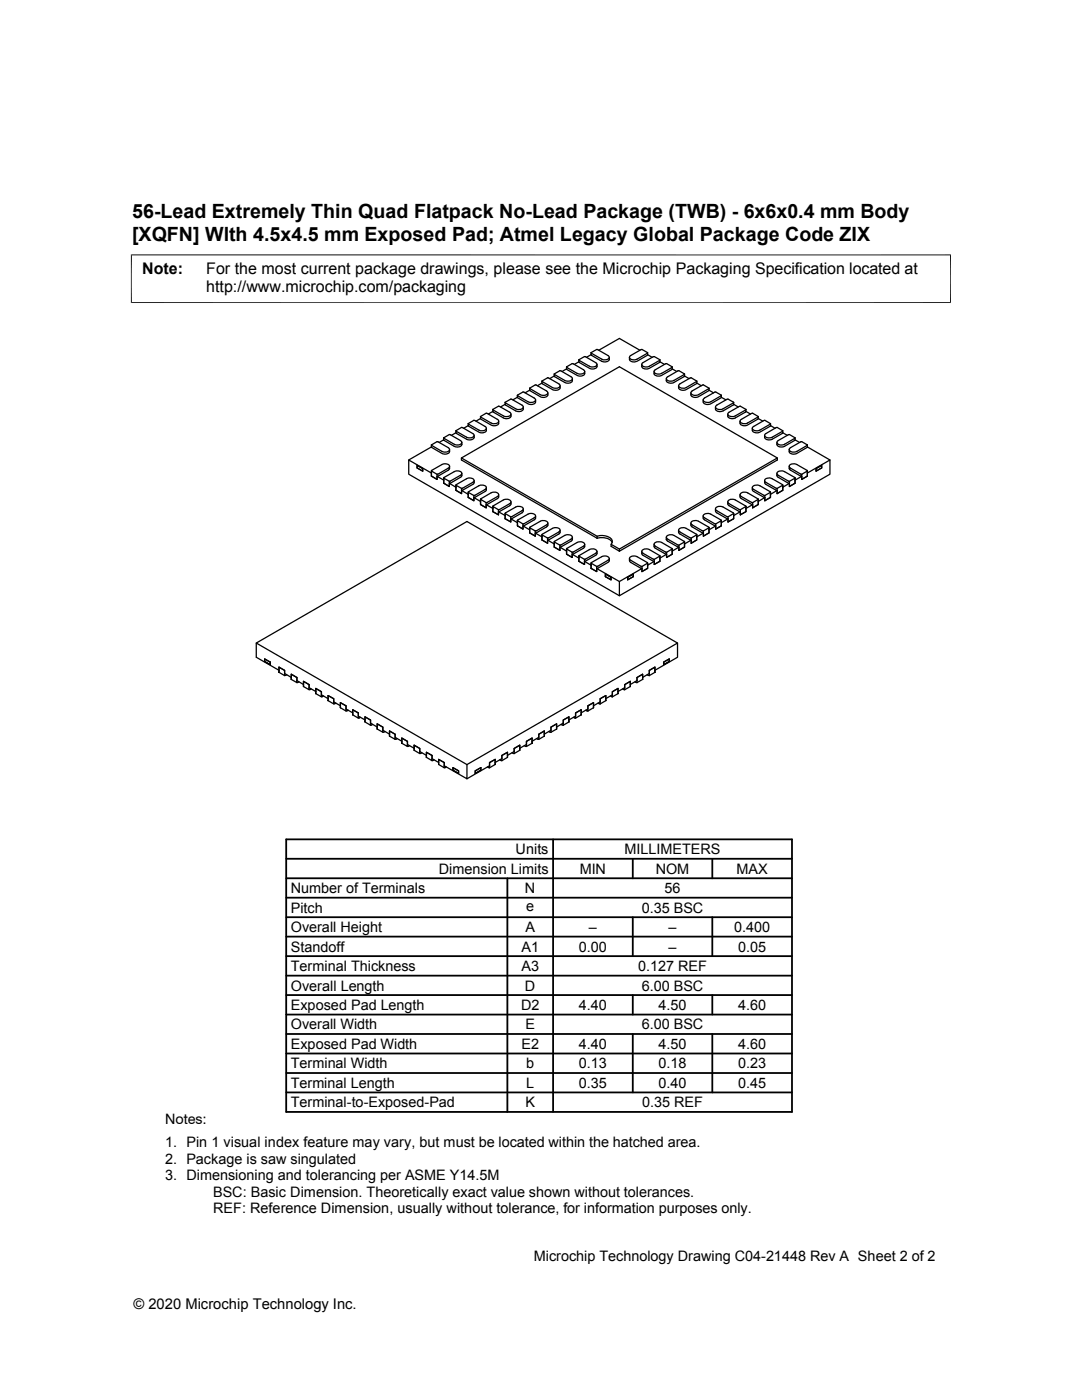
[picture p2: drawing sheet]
<svg xmlns="http://www.w3.org/2000/svg" width="216mm" height="279mm" viewBox="0 0 216 279" stroke-linecap="round" stroke-linejoin="round" font-family="sans-serif">
<g fill="none" stroke="#000" stroke-width=".25">
<path d="M103.2 78.9l.1 .5 2 1.2a1.12 1.12 0 0 0 1.6-.4v-.4M103.2 79.3l-.9 .5M103.3 78.9l1.2-.7 2.3 1.5a.92 .92 0 0 1-1.5 .5zM105.7 77.5v.4M105.7 77.5l1.2-.7 2.2 1.2 .2 .4a.96 .96 0 0 1-1.5 .4zM105.7 77.9l2.4 1.4a.9 .9 0 0 0 1.2-.9M105.7 77.9l-.9 .5M108.1 76.5l2.3 1.3a.87 .87 0 0 0 .9 .1 .87 .87 0 0 0 .5-.9M108.1 76.1v.4M108.1 76.1l1.2-.7 2.2 1.2 .3 .3a.98 .98 0 0 1-1.6 .4zM108.1 76.5l-.9 .5M110.6 74.7l.1 .5 2 1.1a1.09 1.09 0 0 0 1.5-.3v-.4"/>
<path d="M110.6 74.6l1.2-.6 2.4 1.4a.75 .75 0 0 1-.4 .7 .75 .75 0 0 1-.8-.1zM110.6 75l-.9 .6M113.1 73.6l2 1.3a1.05 1.05 0 0 0 1.6-.4v-.4M113.1 73.2v.4M113.1 73.2l1.1-.6 2.2 1.2a.4 .4 0 0 1 .3 .4 .4 .4 0 0 1-.3 .3l-.7 .2-.4-.1zM113.1 73.6l-1 .5M115.5 71.8l.1 .5 2 1.2a1.12 1.12 0 0 0 1.5-.4v-.4M115.5 71.8l1.3-.6 2.3 1.4a.78 .78 0 0 1-1.2 .6zM115.5 72.2l-.9 .5M117.9 70.8l2.2 1.3a1.1 1.1 0 0 0 1.5-.4v-.4M117.9 70.4v.4M117.9 70.4l1.3-.7 2.2 1.3 .2 .3a1.1 1.1 0 0 1-1.5 .4z"/>
<path d="M117.9 70.8l-.9 .5M119.5 69.9l4.1-2.4 4.1 2.4M125.8 71l2.2-1.3 1.2 .7-2.1 1.3a1.09 1.09 0 0 1-1.5-.4zM128.2 72.4l2.2-1.2 1.3 .6-2.1 1.3a1.09 1.09 0 0 1-1.5-.4zM129.2 70.8l-2.1 1.3a.94 .94 0 0 1-1 .1 .94 .94 0 0 1-.5-.9M129.2 70.4v.4M129.2 70.8l.9 .5M130.7 73.9l2.3-1.3 1.1 .6-2.1 1.3a1.06 1.06 0 0 1-1.5-.4zM131.7 71.8l-.1 .5-2 1.2a.94 .94 0 0 1-1 .1 .94 .94 0 0 1-.5-.9M131.7 72.2l.9 .5M133 75.4l2.4-1.4 1.2 .6-2.1 1.3a1.07 1.07 0 0 1-1.5-.3zM134.1 73.2v.4"/>
<path d="M134.1 73.6l-2.1 1.3a1.04 1.04 0 0 1-1.5-.4v-.4M134.1 73.6l.9 .5M135.6 76.7l2.2-1.3 1.2 .7-2.2 1.3a1.09 1.09 0 0 1-1.4-.4zM136.6 74.7l-.1 .4-2 1.2a1.1 1.1 0 0 1-1.6-.3v-.4M136.6 75l.9 .6M138 78.1l2.3-1.3 1.2 .7-2.1 1.3a.91 .91 0 0 1-1.5-.5zM139 76.1v.4M139 76.5l-2.1 1.2a1.12 1.12 0 0 1-1.5-.3v-.4M139 76.5l.9 .5M140.5 79.5l2.2-1.3 1.2 .7-2.1 1.3a1.15 1.15 0 0 1-1.5-.4zM141.5 77.5v.4M141.5 77.9l-2.1 1.3a1.12 1.12 0 0 1-1.5-.4v-.4"/>
<path d="M141.5 77.9l.9 .5M143.9 78.9v.5l-2.1 1.2a.94 .94 0 0 1-1 .1 .94 .94 0 0 1-.5-.9M143.9 79.3l.9 .5M83.2 92.9l1.1 .6v.5l-1.1-.6zM86.1 88.8v.4M86.1 88.8l1.2-.7 2.2 1.2 .2 .4a.96 .96 0 0 1-1.5 .4zM86.1 89.2l2.1 1.3a.94 .94 0 0 0 1 .1 .94 .94 0 0 0 .5-.9M86.1 89.2l-4.5 2.6M86.1 94.4l-4.5-2.6v2.8l42 24.3M87.2 94.7l2.3-1.3a.4 .4 0 0 0 .2-.4 .4 .4 0 0 0-.3-.3l-1.1-.1-2.2 1.3v1.1M87.2 94.7l-1.1-.7v1M87.2 94.7v1l-1.1-.7"/>
<path d="M87.2 95.1l1.3 .7M88.5 95.4v1M88.5 87.8l2.1 1.3a1.1 1.1 0 0 0 1.6-.4v-.4M88.5 87.4v.4M88.5 87.8l-.9 .5M88.5 95.4l2.1-1.3a1.06 1.06 0 0 1 1.6 .4l-.2 .3-2.3 1.3M88.5 87.4l1.2-.7 2.4 1.5a.91 .91 0 0 1-1.5 .5zM89.7 96.1l-1.2-.7v1M89.7 96.1v1l-1.2-.7M89.7 96.5l1.3 .7M89.7 93.1l-.2 .7-2.3 1.3v.6l-1.1-.7M91 86l.1 .5 2 1.2a1.1 1.1 0 0 0 1.5-.4v-.4"/>
<path d="M91 86l1.2-.7 2.2 1.3 .2 .3a.99 .99 0 0 1-1.5 .3zM91 86.4l-.9 .5M92.1 91.4l27 15.6v.4M92.1 97.5l2.2-1.2a.49 .49 0 0 0 .2-.7 .49 .49 0 0 0-.6-.2l-.7 .1-2.2 1.2v1.2M92.1 97.5l-1.1-.7v1.1M92.1 97.5v1l-1.1-.6M92.1 97.9l1.3 .8M92.2 94.5l-.2 .7-2.3 1.3v.6l-1.2-.7M93.4 98.2v1.1M93.4 98.3l2.3-1.4a1.09 1.09 0 0 1 1.4 .4l-.3 .4-2.2 1.2M93.4 85l2.1 1.2a1.04 1.04 0 0 0 1.5-.3v-.4M93.4 84.6v.4"/>
<path d="M93.4 84.5l1.3-.6 2.2 1.3 .2 .3a1.09 1.09 0 0 1-1.6 .3zM93.4 84.9l-.9 .6M94.6 98.9l-1.2-.6v1M94.6 98.9v1l-1.2-.6M94.6 99.3l1.3 .8M94.6 95.9l-.2 .7-2.3 1.3v.6l-1.1-.6M95.9 99.6v1.1M95.9 99.7l2.1-1.3a1.1 1.1 0 0 1 1.5 .3l-.2 .4-2.3 1.2M95.9 83.1v.6l2.1 1.1a1.04 1.04 0 0 0 1.5-.3v-.4M95.9 83.1l1.1-.6 2.4 1.3 .1 .2a.94 .94 0 0 1-1.5 .4zM95.9 83.5l-.9 .6M97 97.3v.7l-2.4 1.3v.6l-1.2-.6"/>
<path d="M98.3 82.1l2.1 1.3a.92 .92 0 0 0 1.1 .1 .92 .92 0 0 0 .5-.9M98.3 81.7v.4M98.3 81.7l1.3-.6 2.2 1.2 .2 .3a.93 .93 0 0 1-1.6 .4zM98.3 82.1l-.9 .5M99.5 98.7l-.1 .7-2.4 1.3v.6l-1.1-.6M100.8 80.3l.1 .5 2 1.2a1.08 1.08 0 0 0 1.5-.4v-.4M100.8 80.3l1.2-.7 2.2 1.3a.4 .4 0 0 1 .2 .4 .4 .4 0 0 1-.3 .3l-.9 .1zM100.8 80.7l-.9 .5M142.9 80.9l2.2-1.2 1.3 .6-2.2 1.3a1.09 1.09 0 0 1-1.4-.4zM145.4 82.3l2.2-1.2 1.2 .6-2.2 1.4a1.09 1.09 0 0 1-1.4-.5zM146.4 80.3l-.1 .5-2 1.2a1.07 1.07 0 0 1-1.5-.4v-.4M146.4 80.7l.9 .5"/>
<path d="M147.7 98.7l.1 .7 2.4 1.3M147.8 83.8l2.3-1.3 1.2 .6-2.2 1.4a1.08 1.08 0 0 1-1.4-.5zM148.8 81.7v.4M148.8 82.1l-2.1 1.3a1.06 1.06 0 0 1-1.5-.4v-.4M148.8 82.1l1 .5M150.1 97.3l.2 .7 2.3 1.3M150.3 85.2l2.2-1.3 1.2 .6-2.1 1.3a.96 .96 0 0 1-1.5-.4zM151.3 83.1v.5l-2.1 1.2a1.12 1.12 0 0 1-1.5-.3v-.4M151.3 99.6v1.1l-1.1 .6M151.3 99.7l-1.1 .6v1M151.3 99.7v1l-1.1 .6M151.3 99.7l-2.1-1.3a1.04 1.04 0 0 0-1.5 .4l.2 .3 2.3 1.2"/>
<path d="M151.3 83.5l.9 .6M152.6 95.9l.1 .7 2.4 1.3M152.6 99.3v.6M152.6 99.3l-1.3 .8M152.7 86.6l2.3-1.3 1.2 .7-2.1 1.2a.95 .95 0 0 1-1.5-.4zM153.7 98.3l-2.1-1.4a1.08 1.08 0 0 0-1.5 .4l.3 .4 2.2 1.2M153.7 98.3l-1.1 .6v1M153.7 98.3v1l-1.1 .6M153.8 84.6v.4M153.8 98.2l-.1 1.1-1.1 .6M153.8 85l-2.2 1.2a1.1 1.1 0 0 1-1.5-.3v-.4M153.8 84.9l.8 .6"/>
<path d="M155 94.5l.1 .6 2.4 1.4M155.1 97.9v.6M155.1 97.9l-1.4 .8M155.1 91.4l-31.5-18.2-31.5 18.2v.4l27 15.6M155.2 88l2.2-1.3 1.2 .7-2.1 1.3a1.11 1.11 0 0 1-1.5-.4zM156.2 86l-.1 .5-2.1 1.2a.88 .88 0 0 1-1 .1 .88 .88 0 0 1-.4-.9M156.2 96.8v1.1l-1.1 .6M156.2 96.8l-2.1-1.3a1.05 1.05 0 0 0-1.5 .5l.2 .3 2.3 1.2M156.2 96.8l-1.1 .7v1M156.2 86.4l.9 .5M157.5 93.1l.1 .6 2.4 1.4M157.5 96.5v.6"/>
<path d="M157.5 96.5l-1.3 .7M157.6 89.4l2.3-1.3 1.2 .7-2.1 1.3a1.1 1.1 0 0 1-1.5-.4zM158.6 87.4v.4M158.6 95.4v1l-1.1 .7M158.6 95.4l-2.1-1.3a1.05 1.05 0 0 0-1.5 .4l.2 .3 2.3 1.3M158.6 95.4l-1.1 .7v1M158.6 87.8l-2.2 1.3a.87 .87 0 0 1-1 .1 .87 .87 0 0 1-.4-.9M158.6 87.8l1 .5M160 95.1v.6M160 95.1l-1.4 .7M161.1 88.8v.4M161.1 94v1l-1.1 .7"/>
<path d="M161.1 94l-2.1-1.3a1.04 1.04 0 0 0-1.5 .4l.1 .3 2.4 1.3M161.1 94l-1.1 .7v1M161.1 89.2l-2.1 1.3a1.12 1.12 0 0 1-1.5-.4v-.4M161.1 89.2l4.5 2.6M161.1 94.4l4.5-2.6v2.8l-42 24.3v-2.8l4.5-2.6M162.8 93.5l1.2-.6v.5l-1.2 .6zM97 100.3l-1.1-.6v1M97 100.3v1l-1.1-.6M97 100.7l1.3 .8M99.5 101.7l2.2-1.2a.51 .51 0 0 0 .2-.6 .51 .51 0 0 0-.7-.3l-.6 .1-2.2 1.3-.1 1.1M99.5 101.7l-1.2-.6v1M99.5 101.7v1l-1.2-.6"/>
<path d="M99.5 102.1l1.3 .8M100.8 102.5v1M100.8 102.5l2.2-1.4a1.12 1.12 0 0 1 1.4 .5l-.1 .3-2.4 1.2M101.9 103.1l-1.1-.6v1M101.9 103.1v1.1l-1.1-.7M101.9 103.5l1.4 .8M102 100.1v.5l-.2 .3-2.3 1.2v.6l-1.2-.6M103.2 103.9l.1 1M103.3 103.9l2-1.3a.9 .9 0 0 1 1.5 .5l-2.4 1.5M104.4 104.6l-1.1-.7v1M104.4 104.6v1l-1.1-.7M104.4 105l1.3 .7"/>
<path d="M104.4 101.6l-.2 .7-2.3 1.2v.7l-1.1-.7M106.8 106l2.4-1.3 .1-.3a1.09 1.09 0 0 0-1.5-.4l-2.1 1.2v1.1M106.8 106l-1.1-.7v1M106.8 106v1l-1.1-.7M106.8 106.4l1.3 .7M106.9 103l-.2 .7-2.3 1.3v.6l-1.1-.7M108.1 106.7v1.1M108.1 106.7l2.1-1.2a1.08 1.08 0 0 1 1.6 .3l-.2 .3-2.3 1.3M109.3 107.4l-1.2-.7v1.1M109.3 107.4v1l-1.2-.6M109.3 107.8l1.3 .8M109.3 104.4l-.1 .6-2.4 1.4v.6l-1.1-.7"/>
<path d="M111.7 108.8l2.4-1.3a.6 .6 0 0 0-.2-.7 .6 .6 0 0 0-.6-.1l-.6 .1-2 1.2-.1 1.2M111.7 108.8l-1.1-.6v1M111.7 108.8v1l-1.1-.6M111.7 109.2l1.4 .8M111.8 105.8l-.1 .6-2.4 1.4v.6l-1.2-.6M114.2 110.2l2.2-1.2a.51 .51 0 0 0 .2-.7 .51 .51 0 0 0-.7-.2l-.6 .1-2.2 1.3v1.1M114.2 110.2l-1.1-.6v1M114.2 110.2v1.1l-1.1-.7M114.2 110.6l1.3 .8M114.2 107.2l-.1 .7-2.4 1.3v.6l-1.1-.6M115.5 111v1M115.5 111l2.1-1.3a.95 .95 0 0 1 1.5 .5l-2.5 1.4"/>
<path d="M116.6 111.6l-1.1-.6v1M116.6 111.6v1l-1.1-.6M116.6 112l1.3 .8M116.7 108.6l-.2 .7-2.3 1.3v.7l-1.1-.7M119.1 113.1l2.2-1.3a.36 .36 0 0 0 .3-.3 .36 .36 0 0 0-.2-.4l-.6-.1h-.6l-2.2 1.3-.1 1.1M119.1 113.1l-1.2-.7v1M119.1 113.1v1l-1.2-.7M119.1 113.5l4.5 2.6M119.1 110l-.1 .8-2.4 1.2v.6l-1.1-.6M119.1 107a2.88 2.88 0 0 1 3 .7l.1 .4-.3 .9 1.7 1M119.1 107.4a2.61 2.61 0 0 1 3.1 .9M120.8 115.1v-.5l1.1 .6"/>
<path d="M120.8 115.1l1.1 .6v-.5M121.6 111.5l-.2 .7-2.3 1.3v.6l-1.2-.7M121.9 108.6l1.7 1M123.6 109.6l31.5-18.2v.4l-31.5 18.2zM125.2 115.2l1.2-.6v.5l-1.2 .6zM125.6 111.5v.4M125.6 111.9l.3 .3 2.2 1.3M128.1 110v.7l2.5 1.3M128.1 113.5v.6M129.2 112.4v1l-1.1 .7M129.2 112.4l-2.1-1.3a1.04 1.04 0 0 0-1.5 .4l.2 .3 2.3 1.3M129.2 112.4l-1.1 .7v1"/>
<path d="M130.5 108.6l.1 .7 2.4 1.3M130.6 112v.6M130.6 112l-1.4 .8M131.7 111v1l-1.1 .6M131.7 111l-2.1-1.3a1.04 1.04 0 0 0-1.5 .4l.2 .3 2.3 1.2M131.7 111l-1.1 .6v1M132.9 107.2l.2 .7 2.4 1.3M133 110.6v.7M133 110.6l-1.3 .8M134.1 109.6v1l-1.1 .7M134.1 109.6l-2.1-1.3a1.04 1.04 0 0 0-1.5 .4l.3 .3 2.2 1.2M134.1 109.6l-1.1 .6v1.1"/>
<path d="M135.4 105.8l.2 .7 2.3 1.3M135.5 109.2v.6M135.5 109.2l-1.4 .8M136.6 108.1v1.1l-1.1 .6M136.6 108.2l-1.1 .6v1M136.6 108.2v1l-1.1 .6M136.6 108.2l-2.3-1.4a1.09 1.09 0 0 0-1.3 .4l.2 .4 2.3 1.2M137.9 104.4l.1 .7 2.4 1.3M137.9 107.8v.6M137.9 107.8l-1.3 .8M139 106.7l-1.1 .7v1M139 106.7v1.1l-1.1 .6"/>
<path d="M139 106.7l-2.1-1.2a.91 .91 0 0 0-1.5 .4l2.5 1.5M140.3 103v.5l.2 .2 2.3 1.3M140.4 106.4v.6M140.4 106.4l-1.4 .7M141.5 105.3v1l-1.1 .7M141.5 105.3l-2.1-1.3a.96 .96 0 0 0-1.5 .4l.1 .3 2.4 1.3M141.5 105.3l-1.1 .7v1M142.8 101.6v.4l.1 .3 2.4 1.2M142.8 105v.6M142.8 105l-1.3 .7M143.9 103.9v1l-1.1 .7M143.9 103.9l-2.1-1.3a.96 .96 0 0 0-1.5 .4l.2 .3 2.3 1.3"/>
<path d="M143.9 103.9l-1.1 .7v1M145.2 100.1v.5l.2 .3 2.3 1.2M145.3 103.5v.7M145.3 103.5l-1.4 .8M146.4 102.5v1l-1.1 .7M146.4 102.5l-2.1-1.3a1.03 1.03 0 0 0-1.5 .4l.1 .3 2.4 1.2M146.4 102.5l-1.1 .6v1.1M147.7 102.1v.6M147.7 102.1l-1.3 .8M148.8 101v1.1l-1.1 .6M148.8 101.1l-1.1 .6v1M148.8 101.1v1l-1.1 .6"/>
<path d="M148.8 101.1l-2.1-1.3a1.02 1.02 0 0 0-1.5 .4l.3 .3 2.2 1.2M150.2 100.7v.6M150.2 100.7l-1.4 .8M51.1 128.3l42.1 24.3v2.8l-4.6-2.6v-.6l-1.1-.6v.9M52.8 131.5l1.1 .6v.6l-1.1-.7zM55.7 134.2l1.1 .6v-1l-1.1-.7v1.1v-1.1l1.1 .7v.6l1.3 .8M57.2 134.7l-.4 .1M58.1 135.6v-1l1.1 .6v.6l1.4 .8M58.1 134.6l1.1 .6v1l-1.1-.6zM59.6 136.1l-.4 .1M60.6 137l1.1 .6v-1l-1.1-.6v1v-1l1.1 .6v.6l1.3 .8M62.1 137.5l-.4 .1"/>
<path d="M63 138.4v-1l1.1 .6v.7l1.4 .7M63 137.4l1.1 .6v1.1l-1.1-.7zM64.6 138.9l-.5 .2M65.5 139.8v-1l1.1 .6v.7l1.3 .7M65.5 138.8l1.1 .6v1.1l-1.1-.7zM120.9 139.4v-.6l-1.1 .6v.7l-1.4 .7M120.9 139.4v.4M120.9 139.8v-1l-1.1 .6v1.1M120.9 139.8l-1.1 .7M121.8 138.9l.4 .2M123.3 138v-.6l-1.1 .6v.7l-1.3 .7M123.3 138v.4"/>
<path d="M123.3 138.4v-1l-1.1 .6v1.1M123.3 138.4l-1.1 .7M124.2 137.5l.5 .1M125.8 136.6v-.6l-1.1 .6v.6l-1.4 .8M125.8 136.6v.4v-1l-1.1 .6v1M125.8 137l-1.1 .6M126.7 136.1l.4 .1M128.2 135.2v-.6l-1.1 .6v.6l-1.3 .8M128.2 135.2v.4M128.2 135.6v-1l-1.1 .6v1M128.2 135.6l-1.1 .6M129.1 134.7l.5 .1"/>
<path d="M130.7 133.8l4.5-2.6v-2.9l-42 24.3M130.7 133.8v-.7l-1.1 .7v.6l-1.4 .8M130.7 133.8v.4v-1.1l-1.1 .7v1M130.7 134.2l-1.1 .6M132.4 132.1l1.1-.6v.5l-1.1 .7zM135.2 128.3l-42-24.2-42.1 24.2v2.9l4.6 2.6M67 140.3l-.4 .2M67.9 141.2v-1l1.1 .7v.6l1.4 .8M67.9 140.2l1.1 .7v1l-1.1-.7zM69.5 141.7l-.5 .2M70.4 142.7l1.1 .6v-1l-1.1-.7v1.1v-1.1l1.1 .7v.6l1.3 .8M71.9 143.2l-.4 .1"/>
<path d="M72.8 144.1v-1l1.1 .6v.6l1.4 .8M72.8 143.1l1.1 .6v1l-1.1-.6zM74.4 144.6l-.5 .1M75.3 145.5l1.1 .6v-1l-1.1-.6v1v-1l1.1 .6v.6l1.3 .8M76.8 146l-.4 .1M77.7 146.9v-1l1.1 .6v.7l1.4 .7M77.7 145.9l1.1 .6v1.1l-1.1-.7zM79.3 147.4l-.5 .2M80.2 148.3l1.1 .7v-1l-1.1-.7v1v-1l1.1 .7v.6l1.3 .7M81.7 148.8l-.4 .2M82.6 149.7v-1l1.2 .7v.6l1.3 .7v-.6l1.1 .7v.6l1.3 .8M82.6 148.7l1.2 .7v1l-1.2-.7z"/>
<path d="M84.2 150.2l-.4 .2M85.1 150.7v.5v-1.1l1.1 .7v1l-1.1-.6M86.6 151.6l-.4 .2M87.5 151.6l1.1 .6v1l-1.1-.6zM89.1 153.1l-.5 .1M90.4 153.2l1.1 .6v.5l-1.1-.6zM95.9 153.2v.5l-1.1 .6M95.9 153.2l-1.1 .6v.5M97.3 153.1l.4 .1M98.8 152.2v-.6l-1.1 .6v.6l-4.5 2.6M98.8 152.2v.3M98.8 152.5v-.9l-1.1 .6v1"/>
<path d="M98.8 152.6l-1.1 .6M99.7 151.6l.4 .2M101.3 151.1v-1l-1.2 .7v1M101.3 150.7v-.6l-1.2 .7v.6l-1.3 .8M101.3 150.7v.4M101.3 151.2l-1.2 .6M102.2 150.2l.4 .2M102.6 149.4l1.1-.7v1l-1.1 .7zM104.6 148.8l.5 .2M106.2 147.9v.4v-1l-1.1 .7v1M106.2 148.3l-1.1 .7M107.1 147.4l.4 .2"/>
<path d="M108.6 146.9l-1.1 .7M108.6 146.5v.4v-1l-1.1 .6v1.1M109.5 146l.4 .1M111.1 145.1v-.6l-1.2 .6v.6l-1.3 .8v-.6l-1.1 .6v.7l-1.3 .7v-.6l-1.1 .7v.6l-1.4 .7v-.6l-1.1 .7v.6l-1.3 .7M111.1 145.1v.4v-1l-1.2 .6v1M111.1 145.5l-1.2 .6M112 144.6l.4 .1M113.5 143.7v-.6l-1.1 .6v.6l-1.3 .8M113.5 143.7v.4M113.5 144.1v-1l-1.1 .6v1M113.5 144.1l-1.1 .6M114.4 143.2l.5 .1"/>
<path d="M116 142.3v-.7l-1.1 .7v.6l-1.4 .8M116 142.3v.4v-1.1l-1.1 .7v1M116 142.7l-1.1 .6M116.9 141.7l.4 .2M118.4 140.8v-.6l-1.1 .7v.6l-1.3 .8M118.4 140.8v.4M118.4 141.2v-1l-1.1 .7v1M118.4 141.2l-1.1 .7M119.3 140.3l.5 .2"/>
</g>
<g fill="none" stroke="#000" stroke-width=".36">
<path d="M57.1 179.2h100.9M57.1 175.3h100.9M57.1 171.4h100.9M57.1 167.5h100.9v54.4h-100.9zM101.2 175.3v46.6M110.4 167.5v54.4M126.3 171.4v3.9M142.1 171.4v3.9M57.1 186.9h100.9M57.1 183h100.9M57.1 198.6h100.9M57.1 194.7h100.9"/>
<path d="M57.1 190.8h100.9M126.3 183v7.8M126.3 198.6v3.9M142.1 183v7.8M142.1 198.6v3.9M57.1 214.1h100.9M57.1 206.4h100.9M57.1 202.5h100.9M57.1 210.2h100.9M57.1 218h100.9M126.3 206.4v11.6M142.1 206.4v11.6"/>
</g>
<path d="M26.1 50.9h163.7M26.2 50.8v9.7M189.7 50.8v9.7M26.1 60.4h163.7" fill="none" stroke="#000" stroke-width=".2"/>
<g font-size="3.9">
<text x="26.4" y="43.5">56-Lead Extremely Thin Quad Flatpack No-Lead Package (TWB) - 6x6x0.4 mm Body</text>
<text x="26.4" y="48">[XQFN] Wlth 4.5x4.5 mm Exposed Pad; Atmel Legacy Global Package Code ZIX</text>
</g>
<g font-size="3.2">
<text x="28.4" y="54.6">Note:</text>
<text x="41.1" y="58.3">http://www.microchip.com/packaging</text>
<text x="41.1" y="54.6">For the most current package drawings, please see the Microchip Packaging Specification located at</text>
</g>
<g font-size="2.9">
<text x="102.9" y="170.5">Units</text>
<text x="124.6" y="170.5">MILLIMETERS</text>
<text x="58" y="178.2">Number of Terminals</text>
<text x="87.6" y="174.4">Dimension Limits</text>
<text x="104.8" y="178.2">N</text>
<text x="115.7" y="174.4">MIN</text>
<text x="130.8" y="174.4">NOM</text>
<text x="132.6" y="178.2">56</text>
<text x="147" y="174.4">MAX</text>
<text x="58" y="182.1">Pitch</text>
<text x="105" y="181.8">e</text>
<text x="128" y="182.1">0.35 BSC</text>
<text x="58" y="186">Overall Height</text>
<text x="58" y="189.9">Standoff</text>
<text x="104.1" y="189.9">A1</text>
<text x="104.8" y="186">A</text>
<text x="115.5" y="189.9">0.00</text>
<text x="117.5" y="186">–</text>
<text x="133.4" y="186">–</text>
<text x="133.4" y="189.9">–</text>
<text x="146.5" y="186">0.400</text>
<text x="147.3" y="189.9">0.05</text>
<text x="58" y="193.8">Terminal Thickness</text>
<text x="58" y="197.7">Overall Length</text>
<text x="104.1" y="193.8">A3</text>
<text x="104.8" y="197.7">D</text>
<text x="127.3" y="193.8">0.127 REF</text>
<text x="128" y="197.7">6.00 BSC</text>
<text x="58" y="201.6">Exposed Pad Length</text>
<text x="104" y="201.6">D2</text>
<text x="115.5" y="201.6">4.40</text>
<text x="131.4" y="201.6">4.50</text>
<text x="147.3" y="201.6">4.60</text>
<text x="58" y="205.4">Overall Width</text>
<text x="58" y="209.3">Exposed Pad Width</text>
<text x="104" y="209.3">E2</text>
<text x="104.8" y="205.4">E</text>
<text x="115.5" y="209.3">4.40</text>
<text x="128" y="205.4">6.00 BSC</text>
<text x="131.4" y="209.3">4.50</text>
<text x="147.3" y="209.3">4.60</text>
<text x="58" y="213.2">Terminal Width</text>
<text x="105" y="213.2">b</text>
<text x="115.5" y="213.2">0.13</text>
<text x="131.4" y="213.2">0.18</text>
<text x="147.3" y="213.2">0.23</text>
<text x="58" y="217.1">Terminal Length</text>
<text x="58" y="221">Terminal-to-Exposed-Pad</text>
<text x="104.8" y="221">K</text>
<text x="105" y="217.1">L</text>
<text x="115.5" y="217.1">0.35</text>
<text x="128.1" y="221">0.35 REF</text>
<text x="131.4" y="217.1">0.40</text>
<text x="147.3" y="217.1">0.45</text>
<text x="32.9" y="224.3">Notes:</text>
<text x="32.9" y="228.9">1. Pin 1 visual index feature may vary, but must be located within the hatched area.</text>
<text x="32.9" y="232.2">2. Package is saw singulated</text>
<text x="32.9" y="235.5">3. Dimensioning and tolerancing per ASME Y14.5M</text>
<text x="42.5" y="238.8">BSC: Basic Dimension. Theoretically exact value shown without tolerances.</text>
<text x="42.5" y="242.2">REF: Reference Dimension, usually without tolerance, for information purposes only.</text>
<text x="106.5" y="251.7">Microchip Technology Drawing C04-21448 Rev A Sheet 2 of 2</text>
<text x="26.6" y="261.3">© 2020 Microchip Technology Inc.</text>
</g>
</svg>
